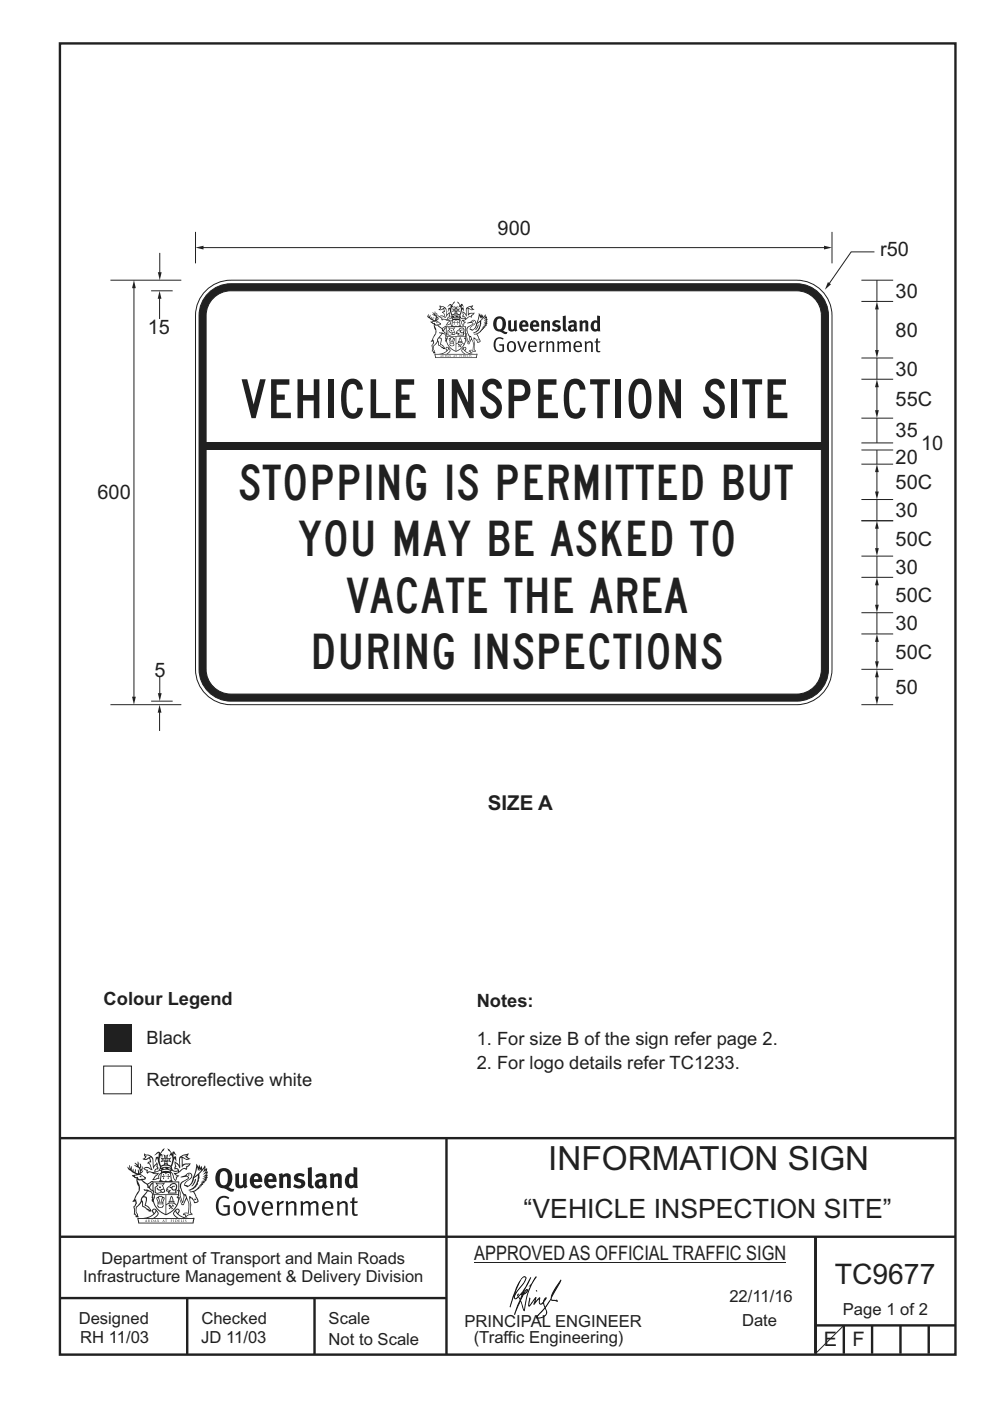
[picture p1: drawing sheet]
<svg xmlns="http://www.w3.org/2000/svg" width="210mm" height="297mm" viewBox="0 0 210 297" stroke-linecap="round" stroke-linejoin="round" font-family="sans-serif">
<g fill="none" stroke="#231f20" stroke-width=".51">
<path d="M12.7 9.2h190v278h-190zM12.7 241.3h189.9M94.7 241.4v45.8M12.7 275.2h82M12.7 262.2h190.1M39.7 275.2v12M66.7 275.2v12M173 262.2v24.8M173.1 281h29.6M179 281v6M185 281v6M191 281v6"/>
<path d="M197 281v6"/>
</g>
<path d="M100.6 267.7h66.2" fill="none" stroke="#231f20" stroke-width=".21"/>
<g fill="#231f20">
<path d="M47 248.5a2.55 2.55 0 0 0 0 2.7l.3 .1a.81 .81 0 0 0 1-.9v-.6a1.04 1.04 0 0 0-1.1-1.5zM46.3 248.1a1.82 1.82 0 0 1 2.1-.2 1.82 1.82 0 0 1 .9 1.9 2.29 2.29 0 0 1-.8 1.9l.7 .3h.5l-.2 .6a2.87 2.87 0 0 1-2-.7 2.12 2.12 0 0 1-1.7-3.1z" fill-rule="evenodd"/>
<path d="M49.9 248.9l.8-.2v2a.46 .46 0 0 0 .2 .6 .46 .46 0 0 0 .7-.2v-2.2l.7-.2v2.4l.2 .5-.6 .4-.2-.3a1.02 1.02 0 0 1-1.2 .2 1.02 1.02 0 0 1-.6-1.1z" fill-rule="evenodd"/>
<path d="M54 249.5l-.1 .5h.9a.49 .49 0 0 0-.2-.6 .49 .49 0 0 0-.6 .1zM53.4 249.2a1.34 1.34 0 0 1 1.6-.3 1.34 1.34 0 0 1 .6 1.5v.2h-1.7a.77 .77 0 0 0 .5 .8 .77 .77 0 0 0 .9-.3l.3 .4a1.59 1.59 0 0 1-2.1 .2 1.59 1.59 0 0 1-.4-2z" fill-rule="evenodd"/>
<path d="M57 249.5l-.1 .5h.9a.49 .49 0 0 0-.2-.6 .49 .49 0 0 0-.6 .1zM56.4 249.2a1.34 1.34 0 0 1 1.6-.3 1.34 1.34 0 0 1 .7 1.5v.2h-1.8a.77 .77 0 0 0 .5 .8 .77 .77 0 0 0 .9-.3l.3 .4a1.59 1.59 0 0 1-2 .2 1.59 1.59 0 0 1-.5-2z" fill-rule="evenodd"/>
<path d="M59.1 248.9l.8-.2 .1 .4a.95 .95 0 0 1 1-.3 .95 .95 0 0 1 .7 .8v2.3h-.8v-2.3a.46 .46 0 0 0-.8 .1v2.2h-.9z" fill-rule="evenodd"/>
<path d="M62.5 249.1a1.75 1.75 0 0 1 2.1-.1l-.2 .5-.6-.2a.43 .43 0 0 0-.6 .3l.4 .3a1.04 1.04 0 0 1 1.2 1.2 1.04 1.04 0 0 1-1.4 .9l-1.2-.4 .3-.6 1 .4 .4-.4a.88 .88 0 0 0-1-.5l-.4-.2-.1-.4z" fill-rule="evenodd"/>
<path d="M65.3 247.6l.8-.2 .1 3.8 .2 .2 .2 .5a.88 .88 0 0 1-1-.1 .88 .88 0 0 1-.3-1z" fill-rule="evenodd"/>
<path d="M67.8 250.6a.43 .43 0 0 0-.1 .7 .43 .43 0 0 0 .7-.1v-.7zM66.8 249.2a1.7 1.7 0 0 1 2.4 .1v1.8l.3 .4-.4 .5-.5-.3a1.03 1.03 0 0 1-1.7-.2 1.03 1.03 0 0 1 .8-1.5h.7v-.4a.8 .8 0 0 0-1.2 .1z" fill-rule="evenodd"/>
<path d="M69.9 248.9l.8-.2 .1 .4a.95 .95 0 0 1 1-.3 .95 .95 0 0 1 .7 .8v2.3h-.8v-2.3a.46 .46 0 0 0-.8 .1v2.2h-.8z" fill-rule="evenodd"/>
<path d="M74.3 249.5a1.48 1.48 0 0 0 0 1.7l.4 .1 .3-.2v-1.5l-.3-.2zM75 247.4l.8 .2 .1 4.3h-.7l-.1-.2a1.26 1.26 0 0 1-1.4 0 1.26 1.26 0 0 1-.6-1.3 1.29 1.29 0 0 1 .5-1.3 1.29 1.29 0 0 1 1.4-.2z" fill-rule="evenodd"/>
<path d="M46.4 253.9a1.72 1.72 0 0 1 2.2 0l-.2 .3a1.24 1.24 0 0 0-1.4-.1 1.24 1.24 0 0 0-.7 1.3 1.49 1.49 0 0 0 1.3 2l.7-.2v-1.3h-.9l-.1-.4h1.4v2a1.93 1.93 0 0 1-2.2-.1 1.93 1.93 0 0 1-.7-2.2l.2-.7z" fill-rule="evenodd"/>
<path d="M50.3 255.2a1.65 1.65 0 0 0 .3 2.2 .99 .99 0 0 0 1-1.5 .78 .78 0 0 0-.4-.8 .78 .78 0 0 0-.9 .1zM50 254.9a1.33 1.33 0 0 1 1.6-.1 1.33 1.33 0 0 1 .5 1.5 1.31 1.31 0 0 1-1.3 1.5 1.31 1.31 0 0 1-1.3-1.6l.1-.5z" fill-rule="evenodd"/>
<path d="M52.5 254.7l.4-.1 .9 2.6 .8-2.5h.5l-1.1 3h-.5z" fill-rule="evenodd"/>
<path d="M56.2 255.2l-.2 .7h1.4a.7 .7 0 0 0-.3-.8 .7 .7 0 0 0-.9 .1zM55.9 255a1.22 1.22 0 0 1 1.5-.2 1.22 1.22 0 0 1 .5 1.5h-1.9a.93 .93 0 0 0 .5 1 .93 .93 0 0 0 1.2-.2l.1 .3a1.43 1.43 0 0 1-1.7 .1 1.43 1.43 0 0 1-.6-1.7z" fill-rule="evenodd"/>
<path d="M58.7 254.8l.4-.2 .1 .5 .4-.3 .6-.2-.2 .6a.66 .66 0 0 0-.8 .6v1.9h-.4z" fill-rule="evenodd"/>
<path d="M60.6 254.8l.4-.2 .1 .5a.94 .94 0 0 1 1-.4 .94 .94 0 0 1 .8 .7v2.3h-.5l-.1-2.5a.81 .81 0 0 0-1.2 .3v2.2h-.4z" fill-rule="evenodd"/>
<path d="M63.7 254.7l.5-.1 .1 .5 .4-.3a.78 .78 0 0 1 1.1 .3 .9 .9 0 0 1 1-.5 .9 .9 0 0 1 .7 .8v2.3h-.4l-.1-2.5a.67 .67 0 0 0-1.1 .3v2.2h-.5v-2.4l-.4-.2-.7 .4v2.2h-.5z" fill-rule="evenodd"/>
<path d="M69 255.2l-.2 .7h1.4a.7 .7 0 0 0-.3-.8 .7 .7 0 0 0-.9 .1zM68.7 255a1.22 1.22 0 0 1 1.5-.2 1.22 1.22 0 0 1 .5 1.5h-1.9a.93 .93 0 0 0 .5 1 .93 .93 0 0 0 1.2-.2l.1 .3a1.44 1.44 0 0 1-1.7 .1 1.44 1.44 0 0 1-.6-1.7z" fill-rule="evenodd"/>
<path d="M71.4 254.8l.5-.2 .1 .5a.94 .94 0 0 1 1-.4 .94 .94 0 0 1 .7 .7v2.3h-.4l-.1-2.5a.81 .81 0 0 0-1.2 .3v2.2h-.5z" fill-rule="evenodd"/>
<path d="M74.7 254l.5-.2v.9h.7l-.1 .4h-.7l.1 2.2 .1 .1h.5l.1 .3a.75 .75 0 0 1-1.2-.6v-2h-.4v-.4h.4z" fill-rule="evenodd"/>
<path d="M30.8 244.9l1.1 .3-.9 .5h-.4l.5-.5zM31.8 245.5l.2-.1a2.44 2.44 0 0 1 .4 2l.1 .4 .7-1-.1 .6 .3 .3a.57 .57 0 0 0-.6 .8l-1-.2-.5 .2 .1-.5-.7-.2 .6-.2 1 .5 .1-.1-.6-1.3-.2-.1 .5-.1zM30.7 244.5l-.2 .4 .3 .4-.6 .4a1.04 1.04 0 0 0 1.4-.1l.2 .7h-.4l-.2 .4a.94 .94 0 0 1 .9 1.1l-.2-.1a1.16 1.16 0 0 0-1.5-.1l.3 .4 .4 .2 .1 .5 .2 .2v-.2a.94 .94 0 0 1 1.1 .2h.9l-1.2 1.2a1.13 1.13 0 0 0 1.2-.2l.4-.1-.1-.4 .5-.7a.83 .83 0 0 0-.6 1.1l-.3-.1-.7 .3 1.1-1.4-.5 .2-.5-.1 1.3-.5-.2-.2-.8 .4v-.3l.2-.2 .3 .1 .1-.3-.2-.4v-.6l-.2-.3-.6 .9v-.7a1.42 1.42 0 0 0-1.7-1.8z" fill-rule="evenodd"/>
<path d="M38.5 245.3l.5-.3 .7-.1-.6 .3 .8 .5h-.3zM38.3 245.5h.2l.1 2a1.69 1.69 0 0 1 1.5-.7l-.7 .5 .1 .5a1.1 1.1 0 0 0-1.5 .6l-.1-.5-.2-.2h-.5l.2-.4-.2-.7a1.42 1.42 0 0 1 .8 1.1l.2-.1zM37.1 246.2l.1 1-.2 .3v.5l.6-.1 .1 .2a.96 .96 0 0 1-1.1-.1l-.1 .1a1.06 1.06 0 0 0 1.3 .2v.1a.72 .72 0 0 1-1 .2l.3 .5 .6 .3-.4 .1-.1 .7-.3-.4-.3-1.1-.4-.4 .4 .9a1.54 1.54 0 0 0 .6 1.2l.2-.3a.58 .58 0 0 1 .5-.7l.1-.2h-.3l-.4-.3 .9-.5a.93 .93 0 0 1 1.1-.5l.1 .2 .2-.1 .1-.5a.99 .99 0 0 0 .7-.9l-1.3 .1-.4 .3v-1.5l.9 .4 .8-.3h-.3l-.5-.4 .4-.7-.7 .2a1.46 1.46 0 0 0-1.3 2.1v.4l-.2-.4z" fill-rule="evenodd"/>
<path d="M35.6 248.9l.2 .1-.1 .4h.3l-.3 .1v.5l-.1-.6h-.3l.3-.1z" fill-rule="evenodd"/>
<path d="M34.6 248.9l.2 .1-.1 .3 .4 .1h-.4v.6l-.1-.5-.3-.1h.3z" fill-rule="evenodd"/>
<path d="M34.3 248.8a.57 .57 0 0 1 .9 .2 .57 .57 0 0 1 .9-.2l.2 1.4-.2 .1a.57 .57 0 0 1-.9-.1 .69 .69 0 0 1-1.1 0zM34.2 248.1l-.3 2.1-.2 .4h2.9l-.1-.4-.3-2.1h-.2v.3l-.8-.1-.9 .1 .1-.3z" fill-rule="evenodd"/>
<path d="M34.2 252.4a.3 .3 0 0 0 .6 0 .3 .3 0 0 0-.6 0zM33.3 251l.3 .3-.3 .3a.79 .79 0 0 0 0 1.3l.8-.2-.1-.3a.55 .55 0 0 1-.7-.6h.1l.1 .3 .4 .1 .8-.2-.4-.7 .4-.3-.7 .1zM33 250.7l1.1 .2 .9-.2-.4 .7 .4 1.1a.56 .56 0 0 1-.8 .3l-.2 .1a.73 .73 0 0 1-.9 .1 .73 .73 0 0 1-.3-.9v-.4l.5-.4z" fill-rule="evenodd"/>
<path d="M35.6 251.9l.7-.5a.58 .58 0 0 1 1-.1 .58 .58 0 0 1-.5 .9l-.2-.3a.43 .43 0 0 1 .6-.3v-.1a.57 .57 0 0 0-.8 .2l-.2-.1-.3 .2 .4 .1a.55 .55 0 0 0 .9 .5v.5h-1.3l.3-.4-.1-.2-.6 .1 .2-.2-.2-.1zM35.4 251.8l-.1 .2a.39 .39 0 0 0 .2 .7l.3-.1-.2 .5h1.9l-.1-.8a.86 .86 0 0 0-.1-1.4 .86 .86 0 0 0-1.3 .4z" fill-rule="evenodd"/>
<path d="M36 254.8h.8v.2h-.8zM36.4 253.8l.2 .8h-.4zM36.4 253.5l-.3 .5-.1 .6h-.2v.4l-.7 .4 .1 .2a1.48 1.48 0 0 1 2.2 .1l.2-.1-.6-.5v-.5h-.2l-.1-.6z" fill-rule="evenodd"/>
<path d="M35.8 255.4l.3 .1 .2 .3 .3-.2-.2-.2a.38 .38 0 0 1 .4 .5l-.1-.2-.3 .3 .3 .2-.3 .2-.1-.3-.4 .3-.1-.2 .4-.3-.2-.1-.1 .1z" fill-rule="evenodd"/>
<path d="M34.5 254h.2v.2l-.3 .6h-.1zM33.6 255.3h.9v.2a.55 .55 0 0 1-.8 .4v-.2h-.2zM33.4 254h.2l.2 .8h-.2zM33.6 255h.8l.1 .1-.8 .1zM33.8 253.7h.5l-.2 1.1h-.2zM33.3 253.8l-.1 .3 .3 1.2a.48 .48 0 0 0-.1 .5 .48 .48 0 0 0 .4 .3l.6-.1a.49 .49 0 0 0 .2-.7l.3-1.2-.1-.3a1.42 1.42 0 0 0-1.5 0z" fill-rule="evenodd"/>
<path d="M33.6 251.6h.5l.1 .3h-.4z" fill-rule="evenodd"/>
<path d="M41.3 250.1l.3-.2-.2 .9-.6 .7h-.2l.5-.7z" fill-rule="evenodd"/>
<path d="M39.7 249l.3-.2 .5 .2a.88 .88 0 0 1-.6 1.1 1.22 1.22 0 0 0-.8 1.3l.5 .2a.72 .72 0 0 0 .9-.4l.5-.8 .2-.6 .8-.6v.3a2.85 2.85 0 0 1-2 2.8l.1 .1a2.13 2.13 0 0 0 1.9-1.5l-.1-.2a2.01 2.01 0 0 0 .3-1.8l1.2-1.3-.4 1 .7-.5-.7 1 .8-.4-.8 .8 .7-.1-.9 .5 .8-.1-.8 .4h.7l-.8 .3 .3 .2h-.4l.2 .4-.4-.1 .2 .3h-.4l.1 .3h-.1a2.16 2.16 0 0 1-2 1l.1 .2h.4a.76 .76 0 0 1 .7 .7l.5 1.2-.6 .2a1.45 1.45 0 0 0-1.2-1.3l.3 1.8-.1 1.9 .4 .2a1.07 1.07 0 0 0-1.2 .4v-.3l-.5-.2a.87 .87 0 0 1 1-.1l.1-.7a4.4 4.4 0 0 0-.6-3.1l-.1-.3h-.2a2.16 2.16 0 0 1-.7-2.2l.3-.3 1.2-.8a.55 .55 0 0 0-.4-.7zM37.8 252.4a.76 .76 0 0 1 .3 1.1l.6 1.6 .4-1.7 .2 .1a.61 .61 0 0 1-.1 .9l-.3 .9h-.2l-.7-1.6-.3 .1a1.18 1.18 0 0 0 .1-1.4zM41.8 247.5l.2 .8 .3-.6v.6l.3-.5a1.9 1.9 0 0 1-1.1 1.4l-.3 .3zM38.2 249.6l1.4-.1 .2 .1v.3l-.5 .3a1.26 1.26 0 0 0-1 1.9l.2 .7a1.84 1.84 0 0 1 .2 2l-.4-1.3a.96 .96 0 0 0-.4-1.3l-.4 .3a.78 .78 0 0 1-.1 1.3l.2 .2h.4l.4 1.1a.38 .38 0 0 0 .2 .4 .38 .38 0 0 0 .4-.1l.6-1.2a2.94 2.94 0 0 1 .3 2.5v.5l-.8-.1-.3 .4v.2l.4-.1 .1 .4 .2 .1a1.02 1.02 0 0 1 1.3-.5l-.1-.4-.3-.1 .2-1.7-.3-1.4 .1 .1a1.14 1.14 0 0 1 .7 .9 .63 .63 0 0 0 .9-.2 .63 .63 0 0 0-.2-.8l-.6-1.3 .9-.6 .2-.3 .2-.1v-.2h.3l-.1-.3h.4l-.1-.3 .5-.1-.2-.2 .5-.4 .1-.2-.3 .1 .5-.6-.3 .1 .3-.6-.4 .1 .4-.5v-.3l-.3 .2 .1-.6v-.3l-.4 .3-.1-.8-.5 .8-.2-.7-.2 .5-.3-.8-.1 .6-.5-.8-.1 1.4-.7 1.9a1.81 1.81 0 0 1-.9 1.4l-.6-.2a1.75 1.75 0 0 1 1.1-1.2 .75 .75 0 0 0 .1-1.3 .75 .75 0 0 0-1.2 .5z" fill-rule="evenodd"/>
<path d="M41.2 254.2l.3-.1 .1 .3h-.4z" fill-rule="evenodd"/>
<path d="M29.4 258.4h11.6l-.2 .8h-11.3zM31.3 258.2l.5-.1a2.48 2.48 0 0 0 1.4-1.3l.2 .6-.5 .5-.4 .3zM32.5 256.6l.3-.2 .2 .2-.3 .6zM37.2 256.8a2.65 2.65 0 0 0 1.8 1.4h-1.1l-.5-.3-.5-.5zM37.4 256.6l.2-.2 .3 .2-.3 .6zM29.2 258.2l.1 1.2h11.7l.3-1.1-.2-.1a4.1 4.1 0 0 1-3.3-.9l.3-.4-.1-.5a1.06 1.06 0 0 0-1.3 .9l.2 .4 .6 .5h-4.7l.3-.1a.84 .84 0 0 0 .6-.7 .84 .84 0 0 0-.5-.9l-.3-.2-.5 .1-.1 .5 .3 .4a4.2 4.2 0 0 1-3.4 .9z" fill-rule="evenodd"/>
<path d="M31 258.7l.1 .2h-.2zM31 258.6l-.3 .5 .4-.1 .2 .1z" fill-rule="evenodd"/>
<path d="M31.3 258.6h.2v.4a.25 .25 0 0 0 .3-.1 .25 .25 0 0 0-.1-.3h.1a.29 .29 0 0 1 0 .4 .29 .29 0 0 1-.4 0 .29 .29 0 0 1 0-.4z" fill-rule="evenodd"/>
<path d="M32.2 258.6a.22 .22 0 0 1 .3 .2 .22 .22 0 0 1-.3 .2zM32 258.6v.5a.33 .33 0 0 0 .5-.1 .33 .33 0 0 0 0-.4 .33 .33 0 0 0-.5 0z" fill-rule="evenodd"/>
<path d="M32.9 258.7l.1 .2h-.2zM32.9 258.6l-.2 .5 .3-.1 .2 .1z" fill-rule="evenodd"/>
<path d="M33.3 258.6h.2v.2l.3-.2-.2 .2 .2 .3-.3-.2-.1 .2h-.1l.2-.3z" fill-rule="evenodd"/>
<path d="M34.7 258.7l.1 .2h-.2zM34.7 258.6l-.3 .5 .4-.1 .2 .1z" fill-rule="evenodd"/>
<path d="M35 258.6h.4h-.1v.5h-.2l.1-.5z" fill-rule="evenodd"/>
<path d="M36.2 258.6h.3h-.2v.2h.2h-.2l.1 .3h-.2z" fill-rule="evenodd"/>
<path d="M36.7 258.6h.2v.5h-.2z" fill-rule="evenodd"/>
<path d="M37.3 258.6a.22 .22 0 0 1 .3 .2 .22 .22 0 0 1-.3 .2zM37.1 258.6v.5a.33 .33 0 0 0 .5-.1 .33 .33 0 0 0 0-.4 .33 .33 0 0 0-.5 0z" fill-rule="evenodd"/>
<path d="M37.8 258.6h.3h-.1v.2h.1h-.1v.2l.1 .1h-.3z" fill-rule="evenodd"/>
<path d="M38.3 258.6h.3l-.1 .4 .2 .1h-.4z" fill-rule="evenodd"/>
<path d="M38.9 258.6h.2v.5h-.2z" fill-rule="evenodd"/>
<path d="M39.3 258.6h.2l-.2 .1 .2 .2-.1 .2h-.1v-.2l.2 .1z" fill-rule="evenodd"/>
<path d="M34.2 247.4a1.51 1.51 0 0 1 2 .2 2.67 2.67 0 0 0-2.1 0zM35.7 247.6l.4 .2 .1 .2-.4-.1zM34.6 247.7l.4-.1 .2 .2h-.4zM34 247.9l.3 .1-.3 .1zM34.9 246.9l.3-.2 .2 .2zM34.9 245.7h.2v.4h-.2zM35 245.1l.2 .2 .2-.2-.1 .4h-.2zM35.1 246.3h.2l.1 .4-.2-.2-.2 .2zM35.3 245.7h.2v.4h-.2zM34.4 245.7l.3 .1v.2l-.3 .1 .2-.2zM35.7 245.8l.3-.1-.2 .2 .2 .2-.4-.1zM32.7 244.9l1-.5-.1 1-.2-.1-.4 .1-.2 1.1 .5-1 .2 .9a1.84 1.84 0 0 1 .3 1.7l.4 .1a2.48 2.48 0 0 1 2.2 .1l.2-.3-.2-.7 .7-1.7 .4 .6-.2-1-.2-.1-.2 .3v-.9l.6 .4-.6-.7h-.3l-.1 .4-.5-.8-.5-.3 .2 .4 .5 .6-.4 .7 .4-.3a2.06 2.06 0 0 1 0 2.2l-.6-.2-.1-.6 .1-.1 .8 .2-.4-.5 .4-.5-.7 .2-.2-.2 .2-.7-.5 .4-.5-.4 .2 .7-.2 .2-.7-.2 .4 .5-.4 .5 .7-.2 .2 .1-.2 .6-.5 .2a2.02 2.02 0 0 1 0-2.2l.3 .5-.1-.6-.3-.1 .8-1.2-.5 .3-.4 .7-.2-.3a.8 .8 0 0 0-.8 .5z" fill-rule="evenodd"/>
<path d="M29.2 250.1l.3 .2a.61 .61 0 0 1 .8 .3l.3 .2a.8 .8 0 0 1 .6 1l.4 .1 .5 .6a1 1 0 0 1 .5 1l-.1 .7v-.5h-.1a.96 .96 0 0 0-.8-1.3l-.3-.2h-.6l-.1-.1-.2 .1 .2 .3h.5l-1.1 1.4-.2 .9-.4 .6a1.33 1.33 0 0 0-.5 1.8l.2 .5a1.26 1.26 0 0 1-.5-1.4l-.1-.4a1.56 1.56 0 0 0 .4-1.7l-.3 .2 .2-.5a3.2 3.2 0 0 0 .7-3zM30.4 253.9h.4a2.06 2.06 0 0 1-.1 1.6l.7 .5 .4 .5-.6-.2-.8-.6-.1-.9a.51 .51 0 0 1 .1-.9zM28.6 249.3a1.52 1.52 0 0 1 2.1 .6l-1.1 .1-.2-.1-.2-.4-.4 .1zM27.5 247v.8l-.3-.4-.2 .1a3.1 3.1 0 0 0 2 1.5l-1 .1 .5 .6 .5 .1v1.1a1.84 1.84 0 0 1-.2 2.5l-.4 .9-.4 .4 .3 .1 .4-.1 .1 .4-.2 .5-.3 .2 .1 1.8 .2-.1 .2 .6h.2l.4-.1-.1-.5a1.3 1.3 0 0 1-.1-1.6l.8-1.1 .2 1.1 .6 .2 .4 .6 .2-.2 .2 .4 .5-.1a1.85 1.85 0 0 0-1.2-1.3l.1-.3a1.39 1.39 0 0 0 0-1.5h-.5l.5-.6a.66 .66 0 0 1 .9-.4 .66 .66 0 0 1 .3 .9l-.1 .4h.2v.1l-.2 .3 .2 .5 .2-.3a2.24 2.24 0 0 0 .1-2.2 .73 .73 0 0 1-.7-.6 .73 .73 0 0 1 .5-.8l.1-.2a.94 .94 0 0 0-.9 .8 .48 .48 0 0 1-.1-.5 .48 .48 0 0 1 .5-.3l.5-.3a.51 .51 0 0 0-.8 .2l-.5 .3-1-.8 .6-.1 .1-.5-1.1-.7 .5-.4v-.4l-.5 .5 .1-.2a.69 .69 0 0 0 .2-1.1v.5l-.3 .2 .1-1.1-.3-.2 .1 .6-.1 .2-.4-1.2v.6l-.7-.3 .6 .6-.6-.2 .2 .3a1 1 0 0 1 .8 1.5l-.2-.8v.8l-.5-.2-.1-.7-.2 .6-.2-.1v-.6l-.2 .4-.2-.2 .1-.7-.2 .5z" fill-rule="evenodd"/>
<path d="M29.5 249.5l.3-.2 .3 .3z" fill-rule="evenodd"/>
<path d="M32.4 250.5h5.6v2l-.2-.1v-1.7h-5.2v2.5h5.2v-.8l.1 .2-.1 1.1v-.3h-2.5v4a4.1 4.1 0 0 0 2.6-3.6l.1-.1a4 4 0 0 1-2.8 3.9 4.2 4.2 0 0 1-2.8-4.7l.1 1.3 .1-.1a3.8 3.8 0 0 0 2.5 3.3v-4h-2.5l-.2-.9z" fill-rule="evenodd"/>
<circle cx="40" cy="249.1" r=".17"/>
</g>
<g fill="#000">
<path d="M111.6 273.7l.2-.2-.5 .7zM110.4 274.5l.2 .1-.3 .8-.2-.5zM110.9 270.9h.5a9.3 9.3 0 0 1-2 3.1l-.1 .3 1-2.5zM110.6 271a14.7 14.7 0 0 0-2.2 4.9l-.3 1.2 .1 .1 .8-2.3a.42 .42 0 0 0 .2 .6 .42 .42 0 0 0 .6-.3l.2-.1 .2 .5-1.1 3.2h.2l1.1-2.9 .6 1.9 .2 .2 .2-.5a13.5 13.5 0 0 1 2-6.2l.4-.5-.1-.2-1.6 2.1 .4-.1a14.9 14.9 0 0 0-1.3 5.1l-.4-1.1a1.39 1.39 0 0 1 .2-1.9l.1-.2a.92 .92 0 0 0 .8-1.2 .75 .75 0 0 0-.8 .7l-.1 .2 1.6-3.4h-.1l-.4 .7a10.5 10.5 0 0 1-2.2 3.3l.2-.5a.32 .32 0 0 0-.4 .2 .32 .32 0 0 0 .1 .4l-.5 .4a3.2 3.2 0 0 1 1.1-2.3l.5-.6a2.49 2.49 0 0 0 .7-1.6l-.4-.2z" fill-rule="evenodd"/>
<path d="M113.7 273.6l.3 .2h-.3z" fill-rule="evenodd"/>
<path d="M115.6 277.5a1.15 1.15 0 0 1 .1 1.3 1.15 1.15 0 0 1-1.2 .5l-.6 .1zM112.2 275.2l-.2 1.6 .2 .2 1.2-1.5-.2 1.1 1.1-1.1a.94 .94 0 0 0 .4 1.1l.5-.3 .3 .9-1.2 1.3a.98 .98 0 0 0-.5 1 1.9 1.9 0 0 0 2.3-1.3l-.1-.2a1.02 1.02 0 0 1 .2-1.4l.6-1 1.5 .3-.2-.4v.2l-1.1-.1v-.3l2-3.6 .1-.2-.2-.2-1.7 2.8a6.6 6.6 0 0 1-1.6 2.9l-.1-.2a1.01 1.01 0 0 1 .4-1.4l.1-.2-.3-.1-.4 .4-.1 .5-.6 .4-.1-.4 .1-.9-.2-.1-.9 1 .3-1h-.2l-1.4 1.8 .3-1.5v-.1z" fill-rule="evenodd"/>
</g>
<path d="M179 281l-6 6" fill="none" stroke="#231f20" stroke-width=".21"/>
<path d="M22 217.1h5.9v5.9h-5.9z" fill="#231f20"/>
<path d="M22 226h5.9v5.9h-5.9z" fill-rule="evenodd" fill="#fff" stroke="#231f20" stroke-width=".21"/>
<path d="M182.7 141.9h6.7M186 143.5v4.4" fill="none" stroke="#231f20" stroke-width=".21"/>
<g fill="#231f20">
<path d="M185.6 147.7h.8l-.4 1.7z"/>
<path d="M186 141.9l.4 1.7h-.8z"/>
</g>
<path d="M185.5 53.4h-5l-4.7 6.8" fill="none" stroke="#231f20" stroke-width=".21"/>
<path d="M175.6 59.8l.7 .5-1.3 1.1z" fill="#231f20"/>
<path d="M43 52.5h131.9M182.7 149.4h6.7" fill="none" stroke="#231f20" stroke-width=".21"/>
<g fill="#231f20">
<path d="M174.8 52.1l1.7 .4-1.7 .4z"/>
<path d="M41.5 52.5l1.7-.4v.8z"/>
</g>
<path d="M41.5 49.2v6.6M176.5 49.2v6.6M182.7 134.4h6.7M186 136v4.4" fill="none" stroke="#231f20" stroke-width=".21"/>
<g fill="#231f20">
<path d="M185.6 140.2h.8l-.4 1.7z"/>
<path d="M186 134.4l.4 1.7h-.8z"/>
</g>
<path d="M182.7 129.9h6.7M182.7 122.4h6.7M186 124v4.4M186 129.9v4.5" fill="none" stroke="#231f20" stroke-width=".21"/>
<g fill="#231f20">
<path d="M185.6 128.2h.8l-.4 1.7z"/>
<path d="M186 122.4l.4 1.7h-.8z"/>
</g>
<path d="M182.7 117.9h6.7M182.7 110.4h6.7M186 111.9v4.5M186 117.9v4.5" fill="none" stroke="#231f20" stroke-width=".21"/>
<g fill="#231f20">
<path d="M185.6 116.2h.8l-.4 1.7z"/>
<path d="M186 110.4l.4 1.7h-.8z"/>
</g>
<path d="M182.7 98.4h6.7M186 100v4.4M182.7 110.4h6.7M182.7 105.9h6.7M186 105.9v4.5" fill="none" stroke="#231f20" stroke-width=".21"/>
<g fill="#231f20">
<path d="M185.6 104.2h.8l-.4 1.7z"/>
<path d="M186 98.4l.4 1.7h-.8z"/>
</g>
<path d="M182.7 95.4h6.7M182.7 93.9h6.7M182.7 88.7h6.7M186 82v5.1M186 88.7v5.2M186 95.4v3" fill="none" stroke="#231f20" stroke-width=".21"/>
<g fill="#231f20">
<path d="M185.6 87h.8l-.4 1.7z"/>
<path d="M186 80.4l.4 1.7h-.8z"/>
</g>
<path d="M186 65.5v8.9M182.7 80.4h6.7" fill="none" stroke="#231f20" stroke-width=".21"/>
<g fill="#231f20">
<path d="M185.6 74.2h.8l-.4 1.7z"/>
<path d="M186 63.9l.4 1.7h-.8z"/>
</g>
<path d="M182.7 59.4h6.7M186 59.4v4.5M182.7 75.9h6.7M182.7 63.9h6.7M186 75.9v4.5" fill="none" stroke="#231f20" stroke-width=".21"/>
<path d="M43.3 62a7.5 7.5 0 0 1 5.7-2.6h120a7.5 7.5 0 0 1 7.5 7.5v75a7.5 7.5 0 0 1-7.5 7.5h-120a7.5 7.5 0 0 1-7.5-7.5v-75a7.5 7.5 0 0 1 1.8-4.9z" fill-rule="evenodd" fill="#fff" stroke="#231f20" stroke-width=".21"/>
<path d="M43.9 62.5a6.7 6.7 0 0 1 5.1-2.3h120a6.8 6.8 0 0 1 6.7 6.7v75a6.8 6.8 0 0 1-6.7 6.8h-120a6.8 6.8 0 0 1-6.8-6.8v-75a6.7 6.7 0 0 1 1.7-4.4z" fill-rule="evenodd" fill="#231f20" stroke="#1d1f21" stroke-width=".21"/>
<path d="M45.3 63.2a5.2 5.2 0 0 1 3.7-1.5h120a5.3 5.3 0 0 1 5.2 5.2v75a5.3 5.3 0 0 1-5.2 5.3h-120a5.3 5.3 0 0 1-5.3-5.3v-75a5.2 5.2 0 0 1 1.6-3.7z" fill-rule="evenodd" fill="#fff" stroke="#231f20" stroke-width=".21"/>
<g fill="#231f20">
<path d="M105.6 67.7a1.73 1.73 0 0 0 .2 2.1l.4-.1a1.73 1.73 0 0 0 0-2.1zM105.1 67.4a1.37 1.37 0 0 1 1.5-.2 1.37 1.37 0 0 1 .7 1.5 1.67 1.67 0 0 1-.6 1.4l.5 .3h.4l-.1 .4h-.5l-.8-.4a1.73 1.73 0 0 1-1.6-1.1 1.73 1.73 0 0 1 .5-1.9z" fill-rule="evenodd"/>
<path d="M107.8 68l.6-.1v1.7l.2 .2 .4-.2v-1.6l.6-.1v1.7l.1 .5-.4 .2-.2-.2a.78 .78 0 0 1-.9 .2 .78 .78 0 0 1-.4-.8z" fill-rule="evenodd"/>
<path d="M110.9 68.4l-.1 .4h.7l-.2-.4zM110.4 68.2a1.03 1.03 0 0 1 1.3-.2 1.03 1.03 0 0 1 .4 1.3h-1.3v.3a.65 .65 0 0 0 1 0l.3 .4a1.23 1.23 0 0 1-1.7-.1 1.23 1.23 0 0 1 0-1.7z" fill-rule="evenodd"/>
<path d="M113.2 68.4l-.1 .4h.7l-.2-.4zM112.7 68.2a1.03 1.03 0 0 1 1.3-.2 1.03 1.03 0 0 1 .4 1.3h-1.4l.1 .3a.65 .65 0 0 0 1 0l.3 .4a1.23 1.23 0 0 1-1.8-.1 1.23 1.23 0 0 1 .1-1.7z" fill-rule="evenodd"/>
<path d="M114.7 68l.6-.1 .1 .3a.72 .72 0 0 1 .7-.3 .72 .72 0 0 1 .5 .7v1.6h-.6v-1.7l-.2-.1-.4 .2v1.6h-.6z" fill-rule="evenodd"/>
<path d="M117.4 68.1a1.38 1.38 0 0 1 1.5 0l-.2 .4-.6-.2-.3 .1 .1 .3 .2 .1a.79 .79 0 0 1 .9 .8 .79 .79 0 0 1-1 .7l-1-.2 .2-.5 .8 .3 .3-.2v-.2a1.28 1.28 0 0 1-1.1-.7z" fill-rule="evenodd"/>
<path d="M119.4 67l.6-.1v2.8l.2 .2 .1 .3a.65 .65 0 0 1-.7 0 .65 .65 0 0 1-.2-.7z" fill-rule="evenodd"/>
<path d="M121.2 69.4v.5l.5-.2v-.5zM120.5 68.2a1.28 1.28 0 0 1 1.8 .1v1.4l.2 .3-.3 .4-.3-.3a.77 .77 0 0 1-1.3-.1 .77 .77 0 0 1 .5-1.1l.6-.1v-.3l-.3-.1-.6 .2z" fill-rule="evenodd"/>
<path d="M122.9 68l.5-.1 .1 .3a.72 .72 0 0 1 .8-.3 .72 .72 0 0 1 .5 .7v1.6h-.6v-1.7l-.2-.1-.4 .2v1.6h-.7z" fill-rule="evenodd"/>
<path d="M126.2 68.4l-.2 .4v.6a.38 .38 0 0 0 .2 .4 .38 .38 0 0 0 .5-.2v-1.1zM126.7 66.9l.6 .1v3.2h-.5v-.1a.95 .95 0 0 1-1.1 0 .95 .95 0 0 1-.4-1 .97 .97 0 0 1 .3-1 .97 .97 0 0 1 1.1-.1z" fill-rule="evenodd"/>
<path d="M105.2 71.8l.5-.3h.6l.5 .3-.1 .2a.98 .98 0 0 0-1.2 0 .98 .98 0 0 0-.4 1.1 1 1 0 0 0 .3 1.1 1 1 0 0 0 1.2 0v-.9h-.7v-.3h1v1.4a1.47 1.47 0 0 1-1.7 0 1.47 1.47 0 0 1-.5-1.7z" fill-rule="evenodd"/>
<path d="M108.1 72.7a1.09 1.09 0 0 0 .4 1.7 .99 .99 0 0 0 .6-.9 .99 .99 0 0 0-.6-.9zM107.9 72.5a1.08 1.08 0 0 1 1.3 .1 1.08 1.08 0 0 1 .2 1.3 .97 .97 0 0 1-1.2 .8 .97 .97 0 0 1-.7-1.2z" fill-rule="evenodd"/>
<path d="M109.7 72.4l.4-.1 .6 2 .6-1.9h.4l-.8 2.3h-.4z" fill-rule="evenodd"/>
<path d="M112.6 72.8l-.2 .5h1a.53 .53 0 0 0-.2-.6 .53 .53 0 0 0-.6 .1zM112.3 72.6a.92 .92 0 0 1 1.1-.1 .92 .92 0 0 1 .4 1.1h-1.4a.7 .7 0 0 0 .4 .7 .7 .7 0 0 0 .8-.1l.2 .2a1.09 1.09 0 0 1-1.4 .1 1.09 1.09 0 0 1-.4-1.4z" fill-rule="evenodd"/>
<path d="M114.4 72.4l.3-.1 .1 .4 .4-.3 .4-.1-.2 .4h-.3l-.3 .3v1.6h-.4z" fill-rule="evenodd"/>
<path d="M115.8 72.4l.3-.1 .1 .4a.7 .7 0 0 1 .8-.4 .7 .7 0 0 1 .5 .6v1.7h-.3v-1.7l-.3-.3-.7 .4v1.6h-.3z" fill-rule="evenodd"/>
<path d="M118.2 72.4l.3-.1 .1 .4 .2-.2a.61 .61 0 0 1 1 .2l.2-.2a.61 .61 0 0 1 .7-.2 .61 .61 0 0 1 .4 .6v1.7h-.4v-1.6l-.3-.4-.6 .4v1.6h-.3l-.1-1.7-.2-.3-.6 .3v1.7h-.4z" fill-rule="evenodd"/>
<path d="M122.2 72.8l-.2 .5h1.1a.53 .53 0 0 0-.3-.6 .53 .53 0 0 0-.6 .1zM121.9 72.6a.92 .92 0 0 1 1.2-.1 .92 .92 0 0 1 .3 1.1h-1.4a.7 .7 0 0 0 .4 .7 .7 .7 0 0 0 .8-.1l.2 .2a1.09 1.09 0 0 1-1.4 .1 1.09 1.09 0 0 1-.3-1.4z" fill-rule="evenodd"/>
<path d="M124 72.4l.3-.1 .1 .4a.7 .7 0 0 1 .8-.4 .7 .7 0 0 1 .5 .6v1.7h-.3v-1.7l-.4-.3-.6 .4v1.6h-.3z" fill-rule="evenodd"/>
<path d="M126.5 71.8l.3-.1v.7h.6l-.2 .2h-.4v1.7l.5 .1v.2l-.1 .1-.6-.1-.2-.2v-1.8h-.3v-.2h.3z" fill-rule="evenodd"/>
<path d="M93.4 65l.8 .2-.9 .4 .4-.4zM94.1 65.4h.2l.3 .3 .1 1.5 .5-.7v.4l.1 .2a.43 .43 0 0 0-.4 .6l-.7-.1-.4 .1 .1-.4-.6-.2 .4-.1 .9 .3-.4-.9-.2-.1 .4-.1zM93.4 64.7l-.2 .2 .2 .4-.4 .3a.79 .79 0 0 0 1-.1l.2 .5-.3 .1-.2 .3a.83 .83 0 0 1 .7 .8l-.2-.1a.87 .87 0 0 0-1.1-.1l.1 .3a.44 .44 0 0 1 .5 .6l.1 .1 .4-.3 .6 .3h.6l-.9 .9 .2 .1 1-.3-.1-.3 .4-.6a.62 .62 0 0 0-.5 .8h-.2l-.5 .3 .8-1.1h-.8l1-.3-.8 .1 .1-.3h.3l.1-.2-.1-.3v-.3l-.2-.4-.4 .7-.1-.5a1.2 1.2 0 0 0-1.3-1.5z" fill-rule="evenodd"/>
<path d="M99.2 65.3l.9-.3-.4 .3 .6 .3zM99 65.5l.2-.1 .1 1.5a1.01 1.01 0 0 1 1.1-.5l-.5 .4v.4l-.4-.1-.7 .5-.2-.5h-.4a.39 .39 0 0 0 0-.7v-.1l.4 .3 .3 .5 .1-.1zM98.1 66v1.3h.4l.1 .1h-.9a.8 .8 0 0 0 1 .2l-.3 .2h-.4l.1 .2 .5 .3-.3 .1-.1 .6-.4-1.1-.4-.3 .6 1.3 .3 .2 .1-.2a.44 .44 0 0 1 .4-.5l.1-.2-.6-.2 .7-.4a.7 .7 0 0 1 .8-.3l.1 .1 .1-.1 .1-.4 .5-.3v-.3l-.9 .1-.3 .1v-1.1l.6 .4 .7-.3-.7-.3 .3-.5-.3 .1a1.14 1.14 0 0 0-1.2 1.5l.1 .4z" fill-rule="evenodd"/>
<path d="M97 68l.2 .1-.1 .2 .3 .1h-.3v.4l-.1-.4h-.2l.2-.1z" fill-rule="evenodd"/>
<path d="M96.3 68l.1 .1v.2l.2 .1h-.2l-.1 .4v-.4h-.2l.2-.1z" fill-rule="evenodd"/>
<path d="M96 67.9h.6l.1 .2 .2-.2h.5l.1 1.1h-.1a.43 .43 0 0 1-.7 0 .44 .44 0 0 1-.4 .1 .44 .44 0 0 1-.4-.3zM95.9 67.4l-.3 1.9h2.2l-.3-1.9h-.2v.2h-1.2v-.2z" fill-rule="evenodd"/>
<path d="M96 70.6l.1 .3 .3-.1-.1-.3zM95.3 69.6l.2 .2-.4 .4v.7l.3 .1 .5-.1-.7-.7h.2l.3 .3 .6-.1-.2-.6 .3-.2-.6 .1zM95 69.4a1.82 1.82 0 0 0 1.5 0 1.05 1.05 0 0 0 .1 1.3l-.3 .3h-.3a.85 .85 0 0 1-1.1 0v-.9l.4-.3z" fill-rule="evenodd"/>
<path d="M97.1 70.2l.4-.3a.42 .42 0 0 1 .5-.3 .42 .42 0 0 1 .3 .5 .42 .42 0 0 1-.5 .3v-.3l.4-.1-.2-.1-.7 .2 .3 .2a.42 .42 0 0 0 .6 .3v.4h-1l.3-.3-.1-.2-.5 .2 .2-.2-.2-.1zM96.9 70.2l-.2 .5 .5 .1-.2 .3h1.4v-.6a.63 .63 0 0 0-.2-1 .63 .63 0 0 0-.9 .3z" fill-rule="evenodd"/>
<path d="M97.3 72.4h.6v.2h-.6zM97.6 71.7l.2 .6h-.4zM97.6 71.5l-.3 .8h-.1v.3l-.5 .3 .1 .1a1.1 1.1 0 0 1 1.6 .1l.1-.1-.4-.4v-.3h-.2z" fill-rule="evenodd"/>
<path d="M97.2 72.9l.3 .1v.2l.3-.2-.2-.1 .3 .1 .1 .3-.2-.2-.2 .2 .3 .2-.3 .2-.1-.3-.2 .2-.1-.1 .3-.2h-.2z" fill-rule="evenodd"/>
<path d="M96.2 71.9h.2v.1l-.2 .5h-.2zM95.5 72.8h.5a.22 .22 0 0 1 .2 .3 .22 .22 0 0 1-.2 .2 .35 .35 0 0 1-.4-.1 .35 .35 0 0 1-.1-.4zM95.3 71.9h.2l.2 .6h-.2zM95.5 72.6l.7 .1h-.5zM95.6 71.7h.4l-.1 .8h-.1zM95.2 71.7l.2 .9a.57 .57 0 0 0 .2 .8 .57 .57 0 0 0 .8-.3l-.1-.6 .2-.5a.57 .57 0 0 0-.4-.5 .57 .57 0 0 0-.6 .2z" fill-rule="evenodd"/>
<path d="M95.5 70h.4v.3l-.2-.1z" fill-rule="evenodd"/>
<path d="M101.3 68.9l.2-.1-.2 .7-.4 .5h-.1z" fill-rule="evenodd"/>
<path d="M100.1 68.1l.3-.2 .2 .1a.68 .68 0 0 1-.4 1l-.5 .6v.3l.4 .2h.2a1.65 1.65 0 0 0 .9-1.4l.6-.5v.3a2.18 2.18 0 0 1-1.5 2.1 1.4 1.4 0 0 0 1.5-1.1l.2-1.2a.61 .61 0 0 1 .5-.7l.4-.5-.3 .7 .5-.4-.5 .7 .6-.2-.6 .6 .5-.1-.7 .4 .7-.1-.7 .3h.6l-.6 .2 .2 .2h-.3l.1 .2h-.2l.1 .2h-.3l.1 .1a2.04 2.04 0 0 1-1.6 .9v.1h.5l.8 1.5-.5 .1-.3-.7-.6-.3 .2 1.4-.1 1.4 .3 .2h-.4l-.5 .3v-.2l-.3-.2 .3-.1 .5 .1a4 4 0 0 0-.5-3.2h-.1a1.25 1.25 0 0 1-.6-1.2 1.25 1.25 0 0 1 .8-1l.4-.4-.4-.4zM98.7 70.7a.57 .57 0 0 1 .2 .8l.5 1.2 .3-1.3 .1 .1a.54 .54 0 0 1-.1 .8l-.2 .5h-.2l-.5-1.2-.2 .1a.93 .93 0 0 0 .1-1zM101.7 66.9l.1 .6 .2-.4 .1 .5 .2-.4v.3l-1.1 1zM99 68.5l1-.1 .2 .2-.3 .3a1.09 1.09 0 0 0-.8 1.7l.4 .7-.1 1.1-.4-1.7-.3-.2-.2 .2 .2 .4-.1 .5-.2 .1 .1 .1 .3 .1 .4 1h.4l.4-.9a2.48 2.48 0 0 1 .3 2.2h-.5l-.3 .2-.1 .2h.3l.3 .3a.79 .79 0 0 1 .9-.3 2.72 2.72 0 0 1-.2-1.9l-.1-.9 .3 .1 .2 .3a.44 .44 0 0 0 .3 .5 .44 .44 0 0 0 .5-.2v-.4l-.7-1.2 1-.8v-.1h.3l-.1-.2 .3-.1-.1-.2 .4-.1-.2-.1 .5-.4h-.2l.3-.4h-.2l.2-.4-.3 .1 .3-.6-.2 .1 .1-.5v-.1l-.3 .2-.1-.7-.4 .7-.1-.6-.2 .4-.2-.6-.1 .5-.3-.6-.2 1.2-.4 1a1.24 1.24 0 0 1-.9 1.2h-.3l.4-.7a.77 .77 0 0 0 .6-.4 .77 .77 0 0 0-.1-.8 .91 .91 0 0 0-1 .4z" fill-rule="evenodd"/>
<path d="M101.2 72l.2-.1 .2 .2h-.3z" fill-rule="evenodd"/>
<path d="M92.3 75.2h8.8l-.1 .6h-8.5zM93.8 75l1-.5 .4-.6 .1 .2 .1 .3-.5 .5-.2 .1zM94.7 73.8h.3l-.1 .4zM98.2 73.9l.4 .6 1 .5h-.9l-.4-.3-.3-.3zM98.4 73.8h.3l-.2 .4zM92.2 75l.1 .9h8.8l.1-.9a3.3 3.3 0 0 1-2.5-.6l.2-.4-.2-.4a.75 .75 0 0 0-.8 .6 .75 .75 0 0 0 .6 .8h-3.6a.7 .7 0 0 0 .6-.9 .7 .7 0 0 0-1-.4l.2 .7a3.2 3.2 0 0 1-2.5 .6z" fill-rule="evenodd"/>
<path d="M93.5 75.4l.1 .2h-.1zM93.5 75.3l-.2 .4h.5z" fill-rule="evenodd"/>
<path d="M93.8 75.3h.2v.3l.2-.3a.22 .22 0 0 1 0 .3 .22 .22 0 0 1-.3 0 .22 .22 0 0 1 0-.3z" fill-rule="evenodd"/>
<path d="M94.4 75.3h.1a.16 .16 0 0 1 .2 .2 .16 .16 0 0 1-.3 .1zM94.3 75.3v.4a.25 .25 0 0 0 .4-.1 .25 .25 0 0 0 0-.3 .25 .25 0 0 0-.4 0z" fill-rule="evenodd"/>
<path d="M95 75.4l.1 .2h-.2zM95 75.3l-.2 .4h.4z" fill-rule="evenodd"/>
<path d="M95.3 75.3l.2 .1 .1-.1-.1 .2 .1 .2-.2-.2-.1 .2 .1-.2z" fill-rule="evenodd"/>
<path d="M96.3 75.4l.1 .2h-.1zM96.3 75.3l-.2 .4h.4z" fill-rule="evenodd"/>
<path d="M96.6 75.3h.3h-.1v.4h-.1v-.4z" fill-rule="evenodd"/>
<path d="M97.5 75.3h.2h-.1v.4h-.1z" fill-rule="evenodd"/>
<path d="M97.9 75.3h.1v.4h-.1z" fill-rule="evenodd"/>
<path d="M98.3 75.3a.16 .16 0 0 1 .2 .2 .16 .16 0 0 1-.2 .1zM98.2 75.3v.4a.25 .25 0 0 0 .3-.1 .25 .25 0 0 0 0-.3 .25 .25 0 0 0-.3 0z" fill-rule="evenodd"/>
<path d="M98.7 75.3h.2h-.1l.1 .4h-.2z" fill-rule="evenodd"/>
<path d="M99.1 75.3h.1v.3l.1 .1h-.2z" fill-rule="evenodd"/>
<path d="M99.5 75.3h.1v.4h-.1z" fill-rule="evenodd"/>
<path d="M99.8 75.3h.2l-.2 .1 .1 .3h-.1l.1-.1z" fill-rule="evenodd"/>
<path d="M96 66.9a1.11 1.11 0 0 1 1.5 .1l-.8-.1-.8 .1zM97.1 67l.3 .2 .1 .1zM96.2 67.1l.4-.1 .1 .2zM95.8 67.2l.2 .1-.2 .1zM96.5 66.5l.2-.1 .2 .1zM96.5 65.6h.1l.1 .3h-.2zM96.5 65.1l.2 .2 .2-.2-.1 .3h-.2zM96.6 66.1h.2l.1 .2-.2-.1-.2 .1zM96.8 65.6h.1v.3h-.1zM96.1 65.6l.3 .2-.3 .1 .1-.1zM97.1 65.6h.2l-.1 .2 .1 .1-.3-.1zM94.8 65l.8-.4-.1 .8-.1-.1-.3 .1-.2 .8 .4-.7 .5 1.4-.2 .4 .2 .2a2.44 2.44 0 0 1 1.9 0l.1-.2-.2-.5 .6-1.3 .2 .5-.1-.8-.3 .2v-.7l.4 .3-.4-.6-.2 .1-.1 .3-.4-.7-.4-.2 .2 .3a.59 .59 0 0 1 .1 1.1l.3-.3a1.43 1.43 0 0 1 0 1.7l-.4-.2-.2-.4h.7l-.3-.3 .3-.4-.5 .1-.2-.1 .2-.5-.4 .2-.4-.2 .2 .5-.2 .1-.5-.1 .3 .4-.3 .3h.7l-.1 .4-.5 .2a1.52 1.52 0 0 1 .1-1.7l.2 .4-.1-.5-.2-.1 .6-.9-.4 .2-.3 .6-.2-.3z" fill-rule="evenodd"/>
<path d="M92.2 68.9a2.39 2.39 0 0 1 1.6 1.1l-.1 .2a1.41 1.41 0 0 1 1.1 1.3l-.1 .5-.1-.4a.98 .98 0 0 0-1.2-1.1h-.3l.2 .2h.4l-.9 1.1-.4 1a1.35 1.35 0 0 0-.3 1.8h-.1a.88 .88 0 0 1-.2-1.1l-.1-.2a1.17 1.17 0 0 0 .3-1.3l-.2 .2 .1-.5a1.94 1.94 0 0 0 .3-2.6zM93.1 71.8h.4l-.2 1.1 .2 .2a.6 .6 0 0 1 .6 .6l-.3-.2a.92 .92 0 0 1-.7-1.1l-.2-.2zM91.7 68.3a1.05 1.05 0 0 1 1.6 .5h-.8l-.3-.4-.3 .1zM90.6 66.9a1.85 1.85 0 0 0 1.5 1.2l-.8 .1 .4 .4 .3 .1 .1 .7a1.65 1.65 0 0 1-.3 2.2l-.5 .8h.5l.1 .3-.4 .5 .1 1.3h.2l.1 .4h.5l-.1-.3a1.31 1.31 0 0 1 .4-1.8l.1-.4 .1 .2a1.15 1.15 0 0 0 .9 1.2l.3 .2 .3-.1-.3-.5-.6-.5 .2-1.2-.5-.1 .4-.5a.5 .5 0 0 1 .6-.2 .5 .5 0 0 1 .3 .6l-.1 .6 .2 .4a1.79 1.79 0 0 0 .1-1.8l-.4-.3a.57 .57 0 0 1 .4-.8v-.2l-.3 .1-.4 .5-.1-.3 .8-.5-.3-.1-.7 .5-.8-.6 .5-.1 .1-.4-.9-.5 .5-.5-.4 .2 .3-.6-.1-.3-.2 .5v-.9l-.1-.1-.1 .6-.3-.9v.5l-.5-.3 .4 .5-.4-.1a1.23 1.23 0 0 1 .8 1.3l-.2-.6v.6l-.4-.1v-.6l-.2 .5-.1-.1-.1-.4-.1 .3-.1-.8-.2 .5-.2-.6v.6z" fill-rule="evenodd"/>
<path d="M92.5 68.4l.2-.1 .2 .2z" fill-rule="evenodd"/>
<path d="M94.6 69.2h4.2v1.5h-.1v-1.3h-4v1.8h4v-.5l.1 .1-.1 .8v-.2h-1.9v3a3.1 3.1 0 0 0 2-2.7v-.1a3 3 0 0 1-2.1 3 3.1 3.1 0 0 1-2.1-3.6l.1 1v-.1a2.86 2.86 0 0 0 1.9 2.5v-3h-1.9l-.1-.7z" fill-rule="evenodd"/>
<circle cx="100.3" cy="68.1" r=".13"/>
</g>
<path d="M42.2 93.9h133.5v1.5h-133.5z" fill="#231f20"/>
<path d="M33.8 151v4" fill="none" stroke="#231f20" stroke-width=".21"/>
<path d="M33.8 149.4l.4 1.7h-.8z" fill="#231f20"/>
<path d="M23.4 59.4h15.1M28.4 61v86.9" fill="none" stroke="#231f20" stroke-width=".21"/>
<g fill="#231f20">
<path d="M28.4 59.4l.4 1.7h-.8z"/>
<path d="M28 147.7h.8l-.4 1.7z"/>
</g>
<path d="M33.9 53.6v4.3M32.1 61.7h4.5M23.4 149.4h15.1" fill="none" stroke="#231f20" stroke-width=".21"/>
<path d="M33.5 57.7h.8l-.4 1.7z" fill="#231f20"/>
<path d="M33.9 143.5v3.6" fill="none" stroke="#231f20" stroke-width=".21"/>
<path d="M33.5 147h.8l-.4 1.7z" fill="#231f20"/>
<path d="M33.8 63.2v4.4" fill="none" stroke="#231f20" stroke-width=".21"/>
<path d="M33.8 61.7l.4 1.6h-.8z" fill="#231f20"/>
<path d="M32.1 148.7h4.5" fill="none" stroke="#231f20" stroke-width=".21"/>
<text font-size="11.5" fill="#231f20" x="51" y="88.7">VEHICLE INSPECTION SITE</text>
<g font-size="10.4" fill="#231f20">
<text x="50.5" y="105.9">STOPPING IS PERMITTED BUT</text>
<text x="63.2" y="117.9">YOU MAY BE ASKED TO</text>
<text x="73.3" y="129.9">VACATE THE AREA</text>
<text x="65.8" y="141.9">DURING INSPECTIONS</text>
</g>
<text font-size="7.1" fill="#231f20" x="116.3" y="248">INFORMATION SIGN</text>
<text font-size="6" fill="#231f20" x="177.1" y="272.3">TC9677</text>
<text font-size="5.6" fill="#231f20" x="111.1" y="258.2">“VEHICLE INSPECTION SITE”</text>
<text font-size="4.3" fill="#231f20" x="103.5" y="171.7">SIZE A</text>
<g font-size="4.2" fill="#231f20">
<text x="105.5" y="49.9">900</text>
<text x="186.7" y="54.3">r50</text>
<text x="190" y="63.1">30</text>
<text x="31.3" y="70.7">15</text>
<text x="190" y="71.4">80</text>
<text x="190" y="79.6">30</text>
<text x="190" y="86">55C</text>
<text x="190" y="92.6">35</text>
<text x="195.4" y="95.5">10</text>
<text x="190" y="98.4">20</text>
<text x="20.7" y="105.9">600</text>
<text x="190" y="103.7">50C</text>
<text x="190" y="109.7">30</text>
<text x="190" y="115.7">50C</text>
<text x="190" y="121.7">30</text>
<text x="190" y="127.7">50C</text>
<text x="190" y="133.7">30</text>
<text x="32.8" y="143.5">5</text>
<text x="190" y="139.7">50C</text>
<text x="190" y="147.2">50</text>
<text x="100.6" y="267.2">APPROVED AS OFFICIAL TRAFFIC SIGN</text>
<text x="174.7" y="285.5">E</text>
<text x="180.8" y="285.5">F</text>
</g>
<g font-size="3.9" fill="#231f20">
<text x="22" y="213.1">Colour Legend</text>
<text x="101.1" y="213.5">Notes:</text>
<text x="31.1" y="221.4">Black</text>
<text x="101.1" y="221.5">1. For size B of the sign refer page 2.</text>
<text x="101.1" y="226.7">2. For logo details refer TC1233.</text>
<text x="31.1" y="230.2">Retroreflective white</text>
</g>
<g font-size="3.5" fill="#231f20">
<text x="21.5" y="267.9">Department of Transport and Main Roads</text>
<text x="17.7" y="271.8">Infrastructure Management &amp; Delivery Division</text>
<text x="16.7" y="280.7">Designed</text>
<text x="42.7" y="280.7">Checked</text>
<text x="69.7" y="280.7">Scale</text>
<text x="98.5" y="281.4">PRINCIPAL ENGINEER</text>
<text x="154.7" y="276.1">22/11/16</text>
<text x="157.4" y="281.2">Date</text>
<text x="178.8" y="278.7">Page 1 of 2</text>
<text x="17" y="284.8">RH 11/03</text>
<text x="42.7" y="284.8">JD 11/03</text>
<text x="69.7" y="285.2">Not to Scale</text>
<text x="100.5" y="284.8">(Traffic Engineering)</text>
</g>
</svg>
